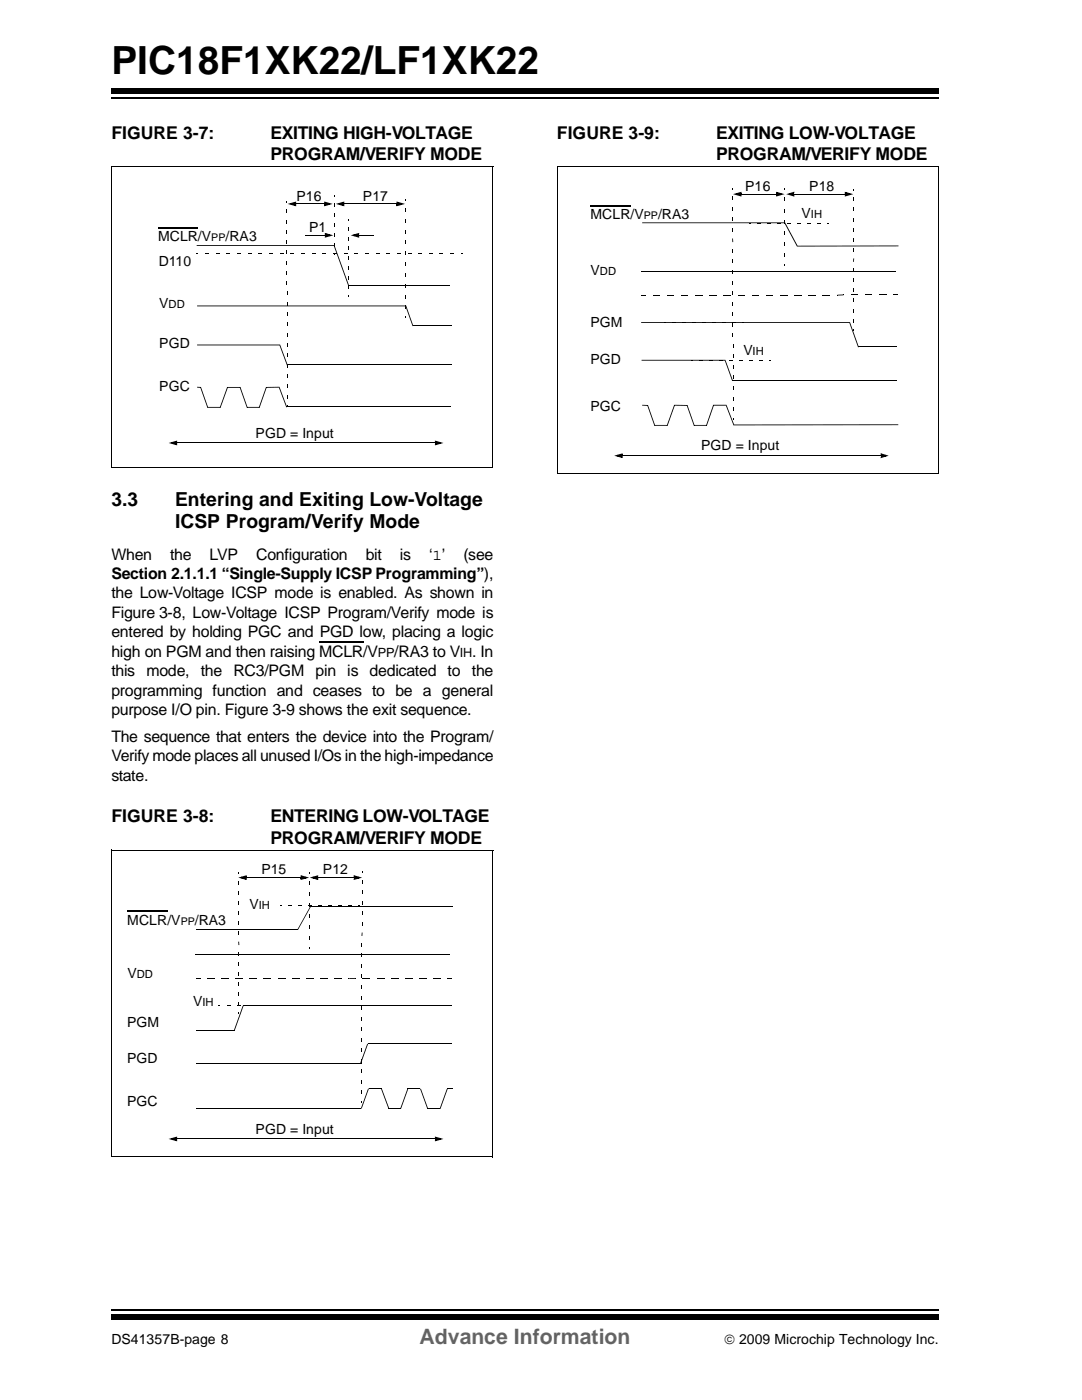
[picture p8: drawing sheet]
<svg xmlns="http://www.w3.org/2000/svg" width="216mm" height="279mm" viewBox="0 0 216 279" stroke-linecap="round" stroke-linejoin="round" font-family="sans-serif">
<path d="M22.2 19.6h165.1" fill="none" stroke="#000" stroke-width=".34"/>
<path d="M22.2 17.7h165.1v1.1h-165.1z" fill="#000"/>
<path d="M22.2 260.4h165.1v5.9h-165.1z" fill="#fff"/>
<path d="M22.2 261.4h165.1" fill="none" stroke="#000" stroke-width=".34"/>
<g fill="#000">
<path d="M66.6 39h.2v.3h-.2zM146.1 39.2h.2v.7h-.2zM146.1 37.4h.2v.4h-.2zM147.6 38.5h.4v.2h-.4zM146.3 38.7l1.7-.4-.2 .4-.9 .2v-.3l.9 .2-.1 .4-.1-.5h.4v.5zM154.9 38.3l1.6 .4-1.6 .5 .1-.4 .9-.2 .1 .3-1-.2 .1-.4 .1 .4h-.3zM154.9 38.7h.3v.3h-.3zM156.4 37.6h.2v.3h-.2zM158.2 38.5h.3v.2h-.3zM156.9 38.7l1.6-.5-.1 .5-.9 .2-.1-.3 1 .2-.1 .4-.1-.5h.3v.6zM168.6 38.3l1.7 .4-1.7 .5 .1-.4 .9-.2 .1 .3-1-.2 .1-.4 .1 .4h-.3zM168.6 38.7h.3v.3h-.3z"/>
<path d="M170.3 37.8h.1v.3h-.1zM39.2 50.4h.4v.2h-.4zM41 50.4h.7v.2h-.7zM43.1 50.4h.7v.2h-.7zM45.2 50.4h.7v.2h-.7zM47.4 50.4h.6v.2h-.6zM49.5 50.4h.7v.2h-.7zM51.6 50.4h.7v.2h-.7zM53.7 50.4h.7v.2h-.7zM55.8 50.4h.8v.2h-.8zM57.1 56.2h.2v.7h-.2zM57.1 54.1h.2v.7h-.2z"/>
<path d="M57.1 52.1h.2v.7h-.2zM57.1 50h.2v.7h-.2zM57.1 48h.2v.7h-.2zM57.1 45.9h.2v.7h-.2zM57.1 43.9h.2v.6h-.2zM57.1 41.8h.2v.7h-.2zM57.1 40.1h.2v.3h-.2zM57.2 58.2h.2v.7h-.2zM58 50.4h.7v.2h-.7zM58.8 40.4h.3v.3h-.3zM57.4 40.7l1.7-.5-.1 .4-.9 .3-.1-.4 1 .3-.1 .3-.1-.4h.3v.5zM60.1 50.4h.7v.2h-.7z"/>
<path d="M62.2 50.4h.7v.2h-.7zM64.3 50.4h.8v.2h-.8zM64.7 40.2l1.7 .5-1.7 .5 .1-.4 .9-.3 .1 .4-1-.3 .1-.3 .1 .4h-.3zM64.7 40.7h.3v.3h-.3zM64.8 46.5l1.7 .5-1.7 .4 .1-.4 .9-.2 .1 .3-1-.2 .1-.4 .2 .5h-.4zM64.8 47h.4v.2h-.4zM66.5 50.4h.7v.2h-.7zM66.6 50.6h.2v.3h-.2zM66.6 48.6h.2v.6h-.2zM66.6 46.6h.2v.7h-.2zM66.6 44.6h.2v.7h-.2zM66.6 42.6h.2v.7h-.2z"/>
<path d="M66.6 40.7h.2v.6h-.2zM66.6 49h.2l2.8 8zM68.4 40.4h.3v.3h-.3zM68.6 50.4h.7v.2h-.7zM67 40.7l1.7-.5-.1 .4-.9 .3-.1-.4 1 .3-.1 .3-.1-.4h.3v.5zM69.5 58.9h.1v.4h-.1zM69.5 57h.1v.7h-.1zM69.5 55h.1v.7h-.1zM69.5 53.1h.1v.7h-.1zM69.5 51.2h.1v.6h-.1zM69.5 49.2h.1v.7h-.1zM69.5 47.3h.1v.6h-.1z"/>
<path d="M69.5 45.4h.1v.6h-.1zM69.5 43.7h.1v.4h-.1zM70.7 50.4h.8v.2h-.8zM71.3 46.7h.4v.3h-.4zM70 47l1.7-.5-.2 .4-.8 .2-.1-.3 .9 .2v.4l-.2-.4h.4v.4zM72.9 50.4h.7v.2h-.7zM75 50.4h.7v.2h-.7zM77.1 50.4h.7v.2h-.7zM79.1 40.2l1.7 .5-1.7 .5 .1-.4 .9-.3 .1 .4-1-.3 .1-.3 .2 .4h-.4zM79.1 40.7h.4v.3h-.4zM79.2 50.4h.7v.2h-.7zM80.9 58.8h.2v.7h-.2z"/>
<path d="M80.9 56.7h.2v.7h-.2zM80.9 54.5h.2v.7h-.2zM80.9 52.3h.2v.8h-.2zM80.9 50.2h.2v.7h-.2zM80.9 48h.2v.7h-.2zM80.9 45.9h.2v.7h-.2zM80.9 43.7h.2v.7h-.2zM80.9 41.5h.2v.8h-.2zM80.9 39.8h.2v.3h-.2zM81.4 50.4h.7v.2h-.7zM83.5 50.4h.7v.2h-.7zM85.6 50.4h.7v.2h-.7z"/>
<path d="M87.7 50.4h.7v.2h-.7zM89.9 50.4h.7v.2h-.7zM92 50.4h.3v.2h-.3zM128.1 58.9v.1zM128.1 58.9h.8v.1h-.8zM130.3 58.9v.1zM130.3 58.9h1.4v.1h-1.4zM133.1 58.9l.1 .1zM133.2 58.9h1.3v.1h-1.3zM135.9 58.9l.1 .1zM136 58.9h1.3v.1h-1.3zM138.7 58.9l.1 .1z"/>
<path d="M138.8 58.9h1.4v.1h-1.4zM141.6 58.9v.1zM141.6 58.9h1.4v.1h-1.4zM144.4 58.9l.1 .1zM144.5 58.9h1.3v.1h-1.3zM146.1 45.5h.2v.7h-.2zM146.1 43.4h.2v.7h-.2zM146.1 41.3h.2v.7h-.2zM146.1 58.1h.2v.8h-.2zM146.1 56h.2v.7h-.2zM146.1 53.9h.2v.7h-.2zM146.1 51.8h.2v.7h-.2z"/>
<path d="M146.1 49.7h.2v.7h-.2zM147.2 58.8l.1 .2zM147.3 58.8h1.3v.2h-1.3zM149.5 44.4h.4v.2h-.4zM150 58.8l.1 .2zM150.1 58.8h1.3v.2h-1.3zM151.2 44.4h.6v.2h-.6zM152.9 58.8v.2zM152.9 58.8h1.4v.2h-1.4zM153.2 44.4h.6v.2h-.6zM155.2 44.4h.6v.2h-.6zM155.7 58.8l.1 .2z"/>
<path d="M155.8 58.8h1.3v.2h-1.3zM156.4 52.7h.2v.4h-.2zM156.4 50.5h.2v.7h-.2zM156.4 48.3h.2v.7h-.2zM156.4 46.1h.2v.7h-.2zM156.4 43.9h.2v.7h-.2zM156.4 41.7h.2v.7h-.2zM156.4 39.4h.2v.8h-.2zM156.5 44.5l.2-.1 2.5 4.7-.1 .1zM157.1 44.4h.7v.2h-.7zM158.5 58.8l.1 .2zM158.6 58.8h1.3v.2h-1.3z"/>
<path d="M159.1 44.4h.7v.2h-.7zM161.1 44.4h.7v.2h-.7zM161.3 58.8l.1 .2zM161.4 58.8h1.3v.2h-1.3zM163.1 44.4h.6v.2h-.6zM164.2 58.8l.1 .2zM164.3 58.8h1.3v.2h-1.3zM165.1 44.4h.3v.2h-.3zM167 58.8l.1 .2zM168.3 58.8l.1 .1zM169.8 58.8l.1 .1zM169.9 58.8h1.3v.1h-1.3z"/>
<path d="M170.2 57.6h.2v.7h-.2zM170.2 55.6h.2v.7h-.2zM170.2 53.6h.2v.6h-.2zM170.3 49.5h.1v.7h-.1zM170.3 47.5h.1v.7h-.1zM170.3 45.5h.1v.7h-.1zM170.3 43.5h.1v.7h-.1zM170.3 41.5h.1v.6h-.1zM170.3 39.5h.1v.6h-.1zM172.6 58.8l.1 .1zM172.7 58.8h1.3v.1h-1.3zM175.5 58.8l.1 .1z"/>
<path d="M175.6 58.8h1.3v.1h-1.3zM178.3 58.8v.1zM178.3 58.8h.8v.1h-.8zM178.6 54l.1 .2zM39.3 77.2h.8l1.4 4.1-.1 .1v-.2h2.5l.1 .1h-.1l1.4-4.1h2.7l1.4 4.1-.1 .1v-.2h2.4l.1 .1h-.2l1.5-4.1 2.7 .1-2.7 .1v-.2l.1 .2-1.4 4h-2.6l-1.4-4 .2-.1-2.6 .1v-.2l.1 .2-1.5 4h-2.6l-1.4-4 .1-.1-.8 .1zM55.6 77.3h.2l1.5 3.9-.1 .1zM55.8 68.9l.1-.1 1.5 4-.1 .1zM57.2 76.7h.2v.7h-.2zM57.2 74.7h.2v.7h-.2zM57.2 72.6h.2v.7h-.2zM57.2 70.6h.2v.7h-.2zM57.2 68.5h.2v.7h-.2z"/>
<path d="M57.2 66.4h.2v.8h-.2zM57.2 64.4h.2v.7h-.2zM57.2 62.3h.2v.7h-.2zM57.2 60.3h.2v.7h-.2zM57.2 78.8h.2v.7h-.2zM80.9 63.1h.2v.4h-.2zM80.9 61h.2v.7h-.2zM80.9 61.1h.2l1.4 3.9-.1 .1zM132.5 64.3h.4v.1h-.4zM134.2 64.3h.7v.1h-.7zM136.2 64.3h.7v.1h-.7zM137.9 71.8h.3v.2h-.3z"/>
<path d="M138.2 64.3h.7v.1h-.7zM139.5 71.8h.7v.2h-.7zM140.2 64.3h.6v.1h-.6zM141.5 71.8h.7v.2h-.7zM142.2 64.3h.6v.1h-.6zM143.5 71.8h.7v.2h-.7zM144.1 64.3h.7v.1h-.7zM144.6 71.9h.2l1.4 4-.1 .1zM145.5 71.8h.7v.2h-.7zM146.1 66.6h.2v.6h-.2zM146.1 64.4h.2v.8h-.2zM146.1 62.3h.2v.7h-.2z"/>
<path d="M146.1 60.3h.2v.6h-.2zM146.1 64.3h.7v.1h-.7zM146.2 79.2h.1v.7h-.1zM146.2 77.1h.1v.7h-.1zM146.2 75h.1v.7h-.1zM146.2 72.9h.1v.6h-.1zM146.2 70.8h.1v.7h-.1zM146.2 68.6h.1v.8h-.1zM147.5 71.8h.7v.2h-.7zM148.1 64.3h.4v.1h-.4zM149.5 71.8h.7v.2h-.7zM151.5 71.8h.6v.2h-.6z"/>
<path d="M153.5 71.8h.3v.2h-.3zM169.5 64.4h.1l1.8 4.8-.1 .1zM170.2 65.7h.2v.4h-.2zM170.2 63.7h.2v.7h-.2zM170.2 61.7h.2v.6h-.2zM170.2 59.6h.2v.7h-.2zM35 88.2h.3v.2h-.3zM33.7 88.4l1.6-.5-.1 .4-.9 .3-.1-.4 1 .3-.1 .3-.1-.4h.3v.5zM57.2 80.8h.2v.4h-.2zM86.8 87.9l1.7 .5-1.7 .5 .1-.4 .9-.3 .1 .4-1-.3 .1-.3 .1 .4h-.3zM86.8 88.4h.3v.3h-.3zM123.9 90.7h.3v.2h-.3z"/>
<path d="M122.6 90.9l1.6-.4-.1 .4-.9 .2-.1-.3 1 .2-.1 .4-.1-.5h.3v.5zM128.1 80.8h1.2l1.4 4.1-.1 .1v-.2h2.5l.1 .1h-.1l1.5-4.1h2.6l1.4 4.1-.1 .1v-.2h2.5l.1 .1h-.2l1.4-4.1 2.7 .1-2.6 .1v-.2l.1 .1-1.4 4.1h-2.7l-1.4-4 .2-.1-2.6 .1v-.2l.1 .1-1.5 4.1h-2.6l-1.4-4 .1-.1-1.2 .1zM144.8 80.9h.2l1.5 3.9-.1 .1zM146.2 83.4h.1v.3h-.1zM146.2 81.3h.1v.7h-.1zM175.7 90.4l1.6 .5-1.6 .6 .2-.5 .8-.2 .1 .3-.9-.2v-.4l.2 .4h-.4zM175.7 90.9h.4v.3h-.4zM47.5 177.9h.2v.6h-.2zM47.5 175.8h.2v.7h-.2zM47.5 174.1h.2v.4h-.2zM48.9 174.9h.3v.2h-.3zM47.5 175.1l1.7-.4-.1 .4-.9 .2-.1-.3 1 .2-.1 .4-.1-.5h.3v.5z"/>
<path d="M60 174.7l1.7 .4-1.7 .5 .1-.4 .9-.2 .1 .3-1-.2 .1-.4 .1 .4h-.3zM60 175.1h.3v.3h-.3zM61.6 178h.2v.8h-.2zM61.6 175.8h.2v.7h-.2zM61.6 174h.2v.3h-.2zM63.2 174.9h.3v.2h-.3zM61.8 175.1l1.7-.4-.1 .4-.9 .2-.1-.3 1 .2-.1 .4-.1-.5h.3v.5zM70.6 174.7l1.7 .4-1.7 .5 .1-.4 .9-.2 .1 .3-1-.2 .1-.4 .1 .4h-.3zM70.6 175.1h.3v.3h-.3zM72.2 177.7h.1v.7h-.1zM72.2 175.6h.1v.7h-.1zM72.2 173.8h.1v.4h-.1z"/>
<path d="M39.2 195.3h.8v.1h-.8zM41.4 195.3h1.4v.1h-1.4zM44.2 195.3h1.4v.1h-1.4zM47 195.3h1.4v.1h-1.4zM47.5 185.9h.2v.7h-.2zM47.5 183.9h.2v.7h-.2zM47.5 181.9h.2v.7h-.2zM47.5 179.9h.2v.7h-.2zM47.6 198h.2v.7h-.2zM47.6 196h.2v.7h-.2zM47.6 194h.2v.7h-.2zM47.6 192h.2v.7h-.2z"/>
<path d="M47.6 190h.2v.6h-.2zM49.8 195.2h1.4v.2h-1.4zM52.7 195.2h1.4v.2h-1.4zM55.5 195.2h1.4v.2h-1.4zM55.8 180.7h.4v.1h-.4zM57.5 180.7h.7v.1h-.7zM58.3 195.2h1.4v.2h-1.4zM59.5 180.7h.7v.1h-.7zM61.1 195.2h1.4v.2h-1.4zM61.5 180.7h.6v.1h-.6zM61.6 189.1h.2v.4h-.2zM61.6 186.9h.2v.7h-.2z"/>
<path d="M61.6 184.7h.2v.7h-.2zM61.6 182.5h.2v.7h-.2zM61.6 180.2h.2v.8h-.2zM61.9 180.8l.2 .1-2.6 4.7-.1-.1zM63.5 180.7h.6v.1h-.6zM64 195.2h1.4v.2h-1.4zM65.4 180.7h.7v.1h-.7zM66.8 195.2h1.4v.2h-1.4zM67.4 180.7h.7v.1h-.7zM69.4 180.7h.7v.1h-.7zM69.6 195.2l.1 .2zM71 195.2v.1z"/>
<path d="M71.4 180.7h.4v.1h-.4zM72.1 198.7h.2v.7h-.2zM72.1 196.6h.2v.7h-.2zM72.1 194.5h.2v.7h-.2zM72.1 192.4h.2v.7h-.2zM72.1 190.3h.2v.7h-.2zM72.1 188.2h.2v.7h-.2zM72.2 184h.1v.7h-.1zM72.2 181.9h.1v.7h-.1zM72.2 179.8h.1v.7h-.1zM72.4 195.2h1.4v.1h-1.4zM75.3 195.2h1.4v.1h-1.4z"/>
<path d="M78.1 195.2h1.4v.1h-1.4zM80.9 195.2h1.4v.1h-1.4zM83.7 195.2h1.4v.1h-1.4zM86.6 195.2h1.4v.1h-1.4zM89.4 195.2h.8v.1h-.8zM43.6 200.7h.4v.1h-.4zM45.3 200.7h.7v.1h-.7zM47.3 200.7h.7v.1h-.7zM47.6 202.1h.2v.3h-.2zM47.6 200h.2v.7h-.2zM48.4 200.7l.2 .1-1.8 4.9h-.1zM49.3 200.7h.7v.1h-.7z"/>
<path d="M51.3 200.7h.6v.1h-.6zM53.3 200.7h.6v.1h-.6zM55.2 200.7h.7v.1h-.7zM57.2 200.7h.7v.1h-.7zM59.2 200.7h.4v.1h-.4zM72.1 217.6h.2v.8h-.2zM72.1 215.6h.2v.7h-.2zM72.1 213.5h.2v.6h-.2zM72.1 211.3h.2v.8h-.2zM72.1 209.2h.2v.7h-.2zM72.1 207.2h.2v.6h-.2zM72.1 205h.2v.8h-.2z"/>
<path d="M72.1 202.9h.2v.7h-.2zM72.1 200.8h.2v.7h-.2zM73.3 208.3h.1l-1.4 4h-.2zM73.4 217.2l.2 .1-1.4 3.9h-.2zM76 217.3h.2l1.5 3.9-.2 .1zM81.3 217.3l.1 .1-1.4 3.9h-.2zM83.8 217.3h.2l1.4 3.9-.1 .1zM89.2 217.2h1.1v.2h-1.1zM89.2 217.3l.1 .1-1.4 3.9h-.2zM35 227h.3v.3h-.3zM33.7 227.3l1.6-.5-.1 .4-.9 .3-.1-.4 1 .3-.1 .3-.1-.4h.3v.5zM72.1 219.8h.2v.3h-.2z"/>
<path d="M86.8 226.8l1.7 .5-1.7 .5 .1-.4 .9-.3 .1 .4-1-.3 .1-.3 .1 .4h-.3zM86.8 227.3h.3v.3h-.3zM22.2 262.4h165.1v1.1h-165.1z"/>
</g>
<path d="M31.5 45.5h8M117.8 41.1h8M159.1 49.1h20.2M146.4 84.8h32.8M63.7 128.2h8.8M25.4 181.9h8" fill="none" stroke="#000" stroke-width=".21"/>
<g fill="#000">
<path d="M146.9 38.7l.9-.2v.5zM155 38.5l.9 .2-.9 .3zM157.5 38.7l.8-.2v.5zM168.7 38.5l.9 .2-.9 .3zM58 40.7l.9-.3v.6zM64.9 40.4l.8 .3-.8 .3zM65 46.7l.9 .3-.9 .2zM67.6 40.7l.9-.3v.6zM70.6 47l.9-.3v.5zM79.3 40.4l.9 .3-.9 .3zM146.1 47.6h.2v.7h-.2zM167.1 58.8h1.2v.1l-1.2 .1z"/>
<path d="M170.3 51.6h.1v.7h-.2zM34.3 88.4l.9-.2v.5zM87 88.2l.8 .2-.8 .3zM123.2 90.9l.9-.2v.5zM175.9 90.7l.8 .2-.8 .3zM48.2 175.1l.9-.2v.5zM60.2 174.9l.8 .2-.8 .3zM62.4 175.1l.9-.2v.5zM70.7 174.9l.9 .2-.9 .3zM47.5 187.9h.2l.1 .7h-.2zM69.7 195.2h1.3v.1l-1.3 .1zM72.2 186.1h.1v.7h-.2z"/>
<path d="M34.3 227.3l.9-.3v.6zM87 227l.8 .3-.8 .3z"/>
</g>
<g fill="none" stroke="#000" stroke-width=".2">
<path d="M22.3 33.2h76.1M22.3 33.2v60.1M98.3 33.2v60.2M111.2 33.2v61.3M111.2 33.2h76.1M148 38.7h6.9M158.5 38.7h10.1M187.2 33.2v61.3M39.2 49h27.6M59.1 40.7h5.6M61 47h3.8M68.7 40.7h10.4"/>
<path d="M69.6 57h20.1M71.7 47h2.8M128 54.1h50.6M128.1 44.5h28.6M39.3 61.1h41.8M39.3 68.8h16.6M57.3 72.8h32.8M82.4 65h7.7M127.9 64.4h41.7M128 71.9h16.8M146.1 75.9h32.9M171.3 69.2h7.7"/>
<path d="M22.2 93.3h76.1M35.3 88.4h51.5M57.2 81.2h32.8M111.1 94.5h76.1M124.2 90.9h51.5M22.3 169.6h76.1M22.3 169.6v61.3M49.2 175.1h10.8M63.5 175.1h7.1M98.3 169.6v61.3M39.1 190.5h50.7M39.2 185.4h20.3"/>
<path d="M62 180.9h28.4M39 205.6h7.8M39.1 212.3h33M48.5 200.8h41.6M73.4 208.3h16.7M73.6 217.3h2.5M81.3 217.3h2.6M22.2 230.9h76.1M35.3 227.3h51.5M39.2 221.2h32.9M77.5 221.3h2.5M85.3 221.3h2.5"/>
</g>
<text font-size="7.7" x="22.2" y="14.7">PIC18F1XK22/LF1XK22</text>
<text font-size="4.2" fill="#656565" x="83.7" y="268.2">Advance Information</text>
<g font-size="3.9">
<text x="22.2" y="100.9">3.3</text>
<text x="34.9" y="100.9">Entering and Exiting Low-Voltage</text>
<text x="34.9" y="105.5">ICSP Program/Verify Mode</text>
</g>
<g font-size="3.5">
<text x="22.2" y="27.7">FIGURE 3-7:</text>
<text x="54" y="27.7">EXITING HIGH-VOLTAGE</text>
<text x="111.1" y="27.7">FIGURE 3-9:</text>
<text x="142.9" y="27.7">EXITING LOW-VOLTAGE</text>
<text x="54" y="32">PROGRAM/VERIFY MODE</text>
<text x="142.9" y="32">PROGRAM/VERIFY MODE</text>
<text x="22.2" y="164.1">FIGURE 3-8:</text>
<text x="54" y="164.1">ENTERING LOW-VOLTAGE</text>
<text x="54" y="168.4">PROGRAM/VERIFY MODE</text>
</g>
<g font-size="3.2">
<text x="22.2" y="111.7">When</text>
<text x="34" y="111.7">the</text>
<text x="41.8" y="111.7">LVP</text>
<text x="51.1" y="111.7">Configuration</text>
<text x="73" y="111.7">bit</text>
<text x="79.8" y="111.7">is</text>
<text x="85.6" y="111.7">‘1’</text>
<text x="92.5" y="111.7">(see</text>
<text x="22.2" y="115.6">Section 2.1.1.1 “Single-Supply ICSP Programming”),</text>
<text x="22.2" y="119.4">the Low-Voltage ICSP mode is enabled. As shown in</text>
<text x="22.2" y="123.3">Figure 3-8, Low-Voltage ICSP Program/Verify mode is</text>
<text x="22.2" y="127.2">entered by holding PGC and PGD low, placing a logic</text>
<text x="22.2" y="131.1">high on PGM and then raising MCLR/V</text>
<text x="78.7" y="131.1">/RA3 to V</text>
<text x="94.2" y="131.1">. In</text>
<text x="22.2" y="135">this</text>
<text x="29.2" y="135">mode, the RC3/PGM</text>
<text x="62.9" y="135">pin is dedicated to the</text>
<text x="22.2" y="138.9">programming function and ceases to be a general</text>
<text x="22.2" y="142.7">purpose I/O pin. Figure 3-9 shows the exit sequence.</text>
<text x="22.2" y="148">The sequence that enters the device into the Program/</text>
<text x="22.2" y="151.9">Verify mode places all unused I/Os in the high-impedance</text>
<text x="22.2" y="155.8">state.</text>
</g>
<g font-size="2.8">
<text x="59.1" y="40.1">P16</text>
<text x="72.4" y="40.1">P17</text>
<text x="148.7" y="38.1">P16</text>
<text x="161.5" y="38.1">P18</text>
<text x="61.7" y="46.3">P1</text>
<text x="117.8" y="43.7">MCLR/V</text>
<text x="131.3" y="43.7">/RA3</text>
<text x="159.9" y="43.5">V</text>
<text x="31.5" y="48.1">MCLR/V</text>
<text x="31.7" y="53.1">D110</text>
<text x="45" y="48.1">/RA3</text>
<text x="117.9" y="54.8">V</text>
<text x="31.8" y="61.5">V</text>
<text x="117.8" y="65.2">PGM</text>
<text x="31.8" y="69.5">PGD</text>
<text x="148.3" y="70.9">V</text>
<text x="117.8" y="72.6">PGD</text>
<text x="31.8" y="78.1">PGC</text>
<text x="117.8" y="82.1">PGC</text>
<text x="51" y="87.3">PGD = Input</text>
<text x="139.9" y="89.9">PGD = Input</text>
<text x="52.2" y="174.5">P15</text>
<text x="64.4" y="174.5">P12</text>
<text x="25.4" y="184.5">MCLR/V</text>
<text x="38.9" y="184.5">/RA3</text>
<text x="49.8" y="181.4">V</text>
<text x="25.4" y="195.3">V</text>
<text x="38.6" y="200.8">V</text>
<text x="25.4" y="204.9">PGM</text>
<text x="25.4" y="212.2">PGD</text>
<text x="25.4" y="220.8">PGC</text>
<text x="51" y="226.3">PGD = Input</text>
<text x="22.2" y="268.2">DS41357B-page 8</text>
<text x="144.5" y="268.2">© 2009 Microchip Technology Inc.</text>
</g>
<g font-size="2.5">
<text x="75.4" y="131.1">PP</text>
<text x="91.8" y="131.1">IH</text>
</g>
<g font-size="2.2">
<text x="161.8" y="43.5">IH</text>
<text x="119.7" y="54.8">DD</text>
<text x="33.7" y="61.5">DD</text>
<text x="150.2" y="70.9">IH</text>
<text x="51.6" y="181.4">IH</text>
<text x="27.3" y="195.3">DD</text>
<text x="40.4" y="200.8">IH</text>
</g>
<g font-size="2.1">
<text x="128.5" y="43.7">PP</text>
<text x="42.2" y="48.1">PP</text>
<text x="36.1" y="184.5">PP</text>
</g>
</svg>
